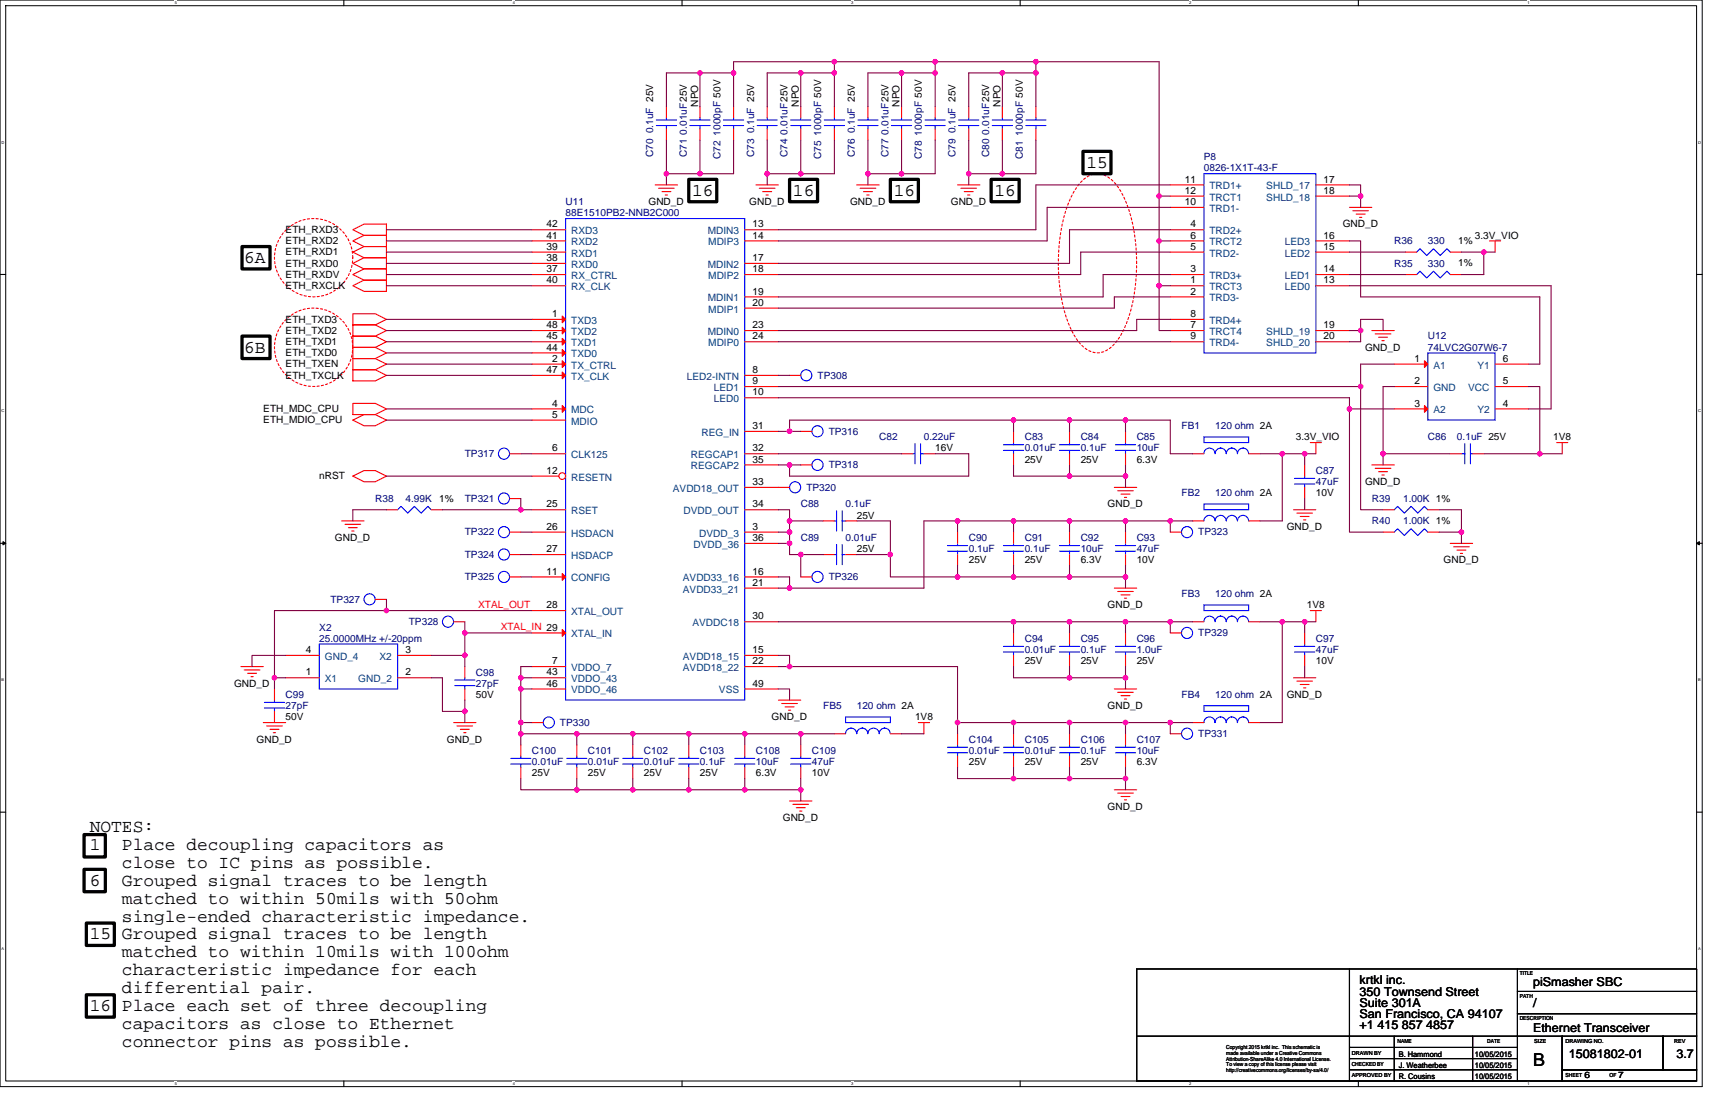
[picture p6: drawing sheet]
<svg xmlns="http://www.w3.org/2000/svg" width="432mm" height="279mm" viewBox="0 0 432 279" stroke-linecap="round" stroke-linejoin="round" font-family="sans-serif">
<path d="M0 0h428.6v273.5h-428.6zM1.4 1.4h425.8v270.7h-425.8z" fill="none" stroke="#000" stroke-width=".25"/>
<g fill="#fff">
<path d="M44 .2h.6v1.1h-.6z"/>
<path d="M44 272.3h.6v1.1h-.6z"/>
</g>
<path d="M86.6 0v1.4M86.6 272.1v1.4" fill="none" stroke="#000" stroke-width=".28"/>
<g fill="#fff">
<path d="M129.1 .2h.6v1.1h-.6z"/>
<path d="M129.1 272.3h.6v1.1h-.6z"/>
</g>
<path d="M171.7 0v1.4M171.7 272.1v1.4" fill="none" stroke="#000" stroke-width=".28"/>
<g fill="#fff">
<path d="M214.3 .2h.5v1.1h-.5z"/>
<path d="M214.3 272.3h.5v1.1h-.5z"/>
</g>
<path d="M256.9 0v1.4M256.9 272.1v1.4" fill="none" stroke="#000" stroke-width=".28"/>
<g fill="#fff">
<path d="M299.4 .2h.6v1.1h-.6z"/>
<path d="M299.4 272.3h.6v1.1h-.6z"/>
</g>
<path d="M342 0v1.4M342 272.1v1.4" fill="none" stroke="#000" stroke-width=".28"/>
<g fill="#fff">
<path d="M384.6 .2h.5v1.1h-.5z"/>
<path d="M384.6 272.3h.5v1.1h-.5z"/>
<path d="M.4 35.3h.7v1.1h-.7z"/>
<path d="M427.5 35.3h.7v1.1h-.7z"/>
<path d="M.4 102.9h.7v1.1h-.7z"/>
<path d="M427.5 102.9h.7v1.1h-.7z"/>
</g>
<path d="M0 69.1h1.4M427.2 69.1h1.4" fill="none" stroke="#000" stroke-width=".28"/>
<g fill="#fff">
<path d="M.4 170.6h.6v1.1h-.6z"/>
<path d="M427.5 170.6h.7v1.1h-.7z"/>
</g>
<path d="M0 136.8h1.4M427.2 136.8h1.4" fill="none" stroke="#000" stroke-width=".28"/>
<path d="M.7 136.3l.7 .5-.7 .4zM427.2 136.8l.7-.5v.9z" fill="#000" stroke="#000" stroke-width=".25"/>
<g fill="#fff">
<path d="M.4 238.3h.6v1.1h-.6z"/>
<path d="M427.5 238.3h.7v1.1h-.7z"/>
</g>
<g fill="none" stroke="#000" stroke-width=".28">
<path d="M0 204.4h1.4M427.2 204.4h1.4M339.8 243.9v28.2M382.1 243.9v16.9h-95.9M382.1 249.6h45.1M382.1 255.2h45.1M339.8 263.7h42.3M339.8 269.3h42.3M339.8 266.5h42.3M339.8 272.1h42.3M351 260.8v11.3M370.8 260.8v11.3"/>
<path d="M382.1 260.8h11.2v11.3h-11.2zM393.3 269.3h33.9v2.8h-33.9zM393.3 260.8h25.4v8.5h-25.4zM418.7 260.8h8.5v8.5h-8.5zM427.2 260.8v-16.9h-141v28.2h53.6"/>
</g>
<g fill="none" stroke="#f00" stroke-width=".28" stroke-dasharray=".6 .6">
<path d="M272.7 45.3a5.2 5.2 0 0 1 8.1 .8 29.1 29.1 0 0 1 5.2 15.9 40.8 40.8 0 0 1-3.7 22.2 7.8 7.8 0 0 1-6 4.6 6.7 6.7 0 0 1-5.2-3.4 33.6 33.6 0 0 1-4.6-17 40 40 0 0 1 3.9-20.1l1.5-2.2z"/>
<circle cx="79" cy="64.9" r="9.9"/>
<circle cx="79" cy="87.4" r="9.9"/>
</g>
<path d="M272.7 38.1h7v5.6h-7zM173.4 45.1h7.1v5.7h-7.1zM198.8 45.1h7v5.7h-7zM224.2 45.1h7v5.7h-7zM249.6 45.1h7v5.7h-7zM60.9 62.1h7.1v5.6h-7.1zM60.9 84.6h7.1v5.7h-7.1zM21.2 218.8h5.3v5.7h-5.3zM21.2 210.1h5.3v5.6h-5.3zM21.7 232.3h7.1v5.7h-7.1zM21.7 250.4h7.1v5.6h-7.1z" fill="none" stroke="#000" stroke-width=".83"/>
<g fill="none" stroke="#f00" stroke-width=".28">
<path d="M167.8 26.8v2.8M167.8 32.4v2.9M176.2 26.8v2.8M176.2 32.4v2.9M193.2 26.8v2.8M193.2 32.4v2.9M210.1 26.8v2.8M210.1 32.4v2.9M218.5 26.8v2.8M218.5 32.4v2.9M260.8 26.8v2.8M260.8 32.4v2.9"/>
<path d="M88.8 57.8l2.9-1.4h5.6v2.8h-5.6zM165 46.5h5.6M165.8 47.4h4M166.7 48.2h2.2M167.5 49.1h.6M190.3 46.5h5.7M191.2 47.4h3.9M192 48.2h2.3M192.9 49.1h.5M215.7 46.5h5.7M216.6 47.4h3.9M217.4 48.2h2.3"/>
<path d="M218.2 49.1h.6M241.1 46.5h5.6M241.9 47.4h4M242.8 48.2h2.2M243.6 49.1h.6M339.8 52.2h5.6M340.6 53h4M341.5 53.9h2.2M342.3 54.7h.6M88.8 66.3l2.9-1.4h5.6v2.8h-5.6zM88.8 60.6l2.9-1.4h5.6v2.9h-5.6zM88.8 63.5l2.9-1.4h5.6v2.8h-5.6z"/>
<path d="M88.8 69.1l2.9-1.4h5.6v2.8h-5.6zM88.8 71.9l2.9-1.4h5.6v2.8h-5.6zM88.8 79h5.7l2.8 1.4-2.8 1.4h-5.7zM353.9 63.5h2.8M365.1 63.5h2.9M375 60.6h2.8M376.4 60.6v2.9M88.8 84.6h5.7l2.8 1.4-2.8 1.4h-5.7zM88.8 81.8h5.7l2.8 1.4-2.8 1.4h-5.7zM88.8 93.1h5.7l2.8 1.4-2.8 1.4h-5.7zM88.8 90.3h5.7l2.8 1.4-2.8 1.4h-5.7zM88.8 87.4h5.7l2.8 1.4-2.8 1.5h-5.7z"/>
<path d="M133.9 80.4h8.5M133.9 91.7h8.5M187.5 94.5h8.5M187.5 97.3h8.5M198.8 94.5h2.8M345.4 83.2h5.6M346.2 84.1h4M347.1 84.9h2.3M347.9 85.7h.6M88.8 119.8l2.9-1.4h2.8l2.8 1.4-2.8 1.5h-2.8zM88.8 101.5h5.7l2.8 1.4-2.8 1.5h-5.7zM88.8 105.7l2.9-1.3h2.8l2.8 1.3-2.8 1.5h-2.8z"/>
<path d="M133.9 102.9h8.5M133.9 105.7h8.5M133.9 114.2h8.5M187.5 100.1h8.5M201.6 108.6h2.8M269.3 108.6v2.8M269.3 114.2v2.8M300.3 114.2h2.8M314.4 114.2h2.8M328.5 117v2.8M329.9 111.4h2.8M331.3 111.4v2.8"/>
<path d="M345.4 117h5.6M346.2 117.9h4M347.1 118.7h2.3M347.9 119.6h.6M391.9 111.4h2.8M393.3 111.4v2.8M86 131.1h5.7M86.9 132h3.9M87.7 132.8h2.3M88.6 133.7h.5M97.3 128.3h2.8M108.6 128.3h2.8"/>
<path d="M128.3 125.5h2.8M187.5 133.9h8.5M207.3 139.6h2.8M207.3 131.1h2.8M212.9 139.6h2.8M212.9 131.1h2.8M269.3 133.9v2.9M269.3 139.6v2.8M280.6 122.7h5.6M281.4 123.5h3.9M282.3 124.4h2.2M283.1 125.2h.6"/>
<path d="M283.4 133.9v2.9M283.4 139.6v2.8M325.7 128.3h5.6M326.5 129.2h4M327.4 130h2.2M328.2 130.9h.6M328.5 122.7v2.8M348.2 128.3h2.8M348.2 133.9h2.8M359.5 128.3h2.8M359.5 133.9h2.8M365.1 136.8h5.7"/>
<path d="M366 137.6h3.9M366.8 138.5h2.3M367.7 139.3h.5M94.5 150.9h2.8M128.3 145.2h2.8M133.9 145.2h8.5M201.6 145.2h2.8M255.2 159.3v2.8M269.3 159.3v2.8M280.6 148h5.6M281.4 148.9h3.9M282.3 149.7h2.2"/>
<path d="M283.1 150.6h.6M300.3 156.5h2.8M314.4 156.5h2.8M328.5 159.3v2.8M329.9 153.7h2.8M331.3 153.7v2.8M60.6 167.8h5.7M61.5 168.6h3.9M62.3 169.5h2.3M63.2 170.3h.6M133.9 167.8h8.5M196 176.2h5.6"/>
<path d="M196.8 177.1h4M197.7 177.9h2.2M198.5 178.8h.6M255.2 165v2.8M269.3 165v2.8M280.6 173.4h5.6M281.4 174.3h3.9M282.3 175.1h2.2M283.1 176h.6M325.7 170.6h5.6M326.5 171.4h4M327.4 172.3h2.2"/>
<path d="M328.2 173.1h.6M328.5 165v2.8M66.3 181.9h5.6M67.1 182.7h4M68 183.6h2.2M68.8 184.4h.6M114.2 181.9h5.6M115.1 182.7h3.9M115.9 183.6h2.3M116.8 184.4h.5M131.1 187.5v2.8M131.1 193.2v2.8"/>
<path d="M159.3 187.5v2.8M159.3 193.2v2.8M173.4 187.5v2.8M173.4 193.2v2.8M201.6 187.5v2.8M201.6 193.2v2.8M210.1 184.7h2.8M224.2 184.7h2.8M231.2 181.9h2.8M232.6 181.9v2.8M241.1 184.7v2.8M241.1 190.3v2.9"/>
<path d="M269.3 184.7v2.8M269.3 190.3v2.9M280.6 198.8h5.6M281.4 199.6h3.9M283.4 184.7v2.8M283.4 190.3v2.9M294.7 184.7h2.8M300.3 181.9h2.8M314.4 181.9h2.8M198.8 201.6h5.6M199.6 202.5h4M200.5 203.3h2.2"/>
<path d="M201.3 204.2h.6M282.3 200.5h2.2M283.1 201.3h.6"/>
</g>
<g fill="none" stroke="#00f" stroke-width=".28">
<path d="M165.2 31.6h5.1M165.2 30.2h5.1M167.8 29.6v.6M167.8 31.6v.8M173.7 31.6h5.1M173.7 30.2h5.1M176.2 29.6v.6M176.2 31.6v.8M190.6 31.6h5.1M190.6 30.2h5.1M193.2 29.6v.6M193.2 31.6v.8"/>
<path d="M207.5 31.6h5.1M207.5 30.2h5.1M210.1 29.6v.6M210.1 31.6v.8M216 31.6h5.1M216 30.2h5.1M218.5 29.6v.6M218.5 31.6v.8M258.3 31.6h5.1M258.3 30.2h5.1M260.8 29.6v.6M260.8 31.6v.8"/>
<path d="M142.4 55h45.1v121.2h-45.1zM356.7 63.5l.8-.9 1.7 1.7 1.7-1.7 1.7 1.7 1.7-1.7 .8 .9M266.7 113.4h5.1M266.7 112h5.1M269.3 111.4v.6M269.3 113.4v.8M303.1 110h11.3v1.4h-11.3zM303.1 114.2a1.41 1.41 0 0 1 1.4-1.4 1.41 1.41 0 0 1 1.4 1.4M305.9 114.2a1.38 1.38 0 0 1 1.4-1.4 1.43 1.43 0 0 1 1.5 1.4 1.38 1.38 0 0 1 1.3-1.4h.1a1.43 1.43 0 0 1 1.4 1.4 1.38 1.38 0 0 1 1.4-1.4 1.4 1.4 0 0 1 1.4 1.4M328.5 119.8v.6M100.1 128.3l.9-.8 1.7 1.7 1.7-1.7 1.6 1.7 1.7-1.7 .9 .8M210.1 139.6h.5"/>
<path d="M210.1 131.1h.5M210.6 137.1v5M210.6 128.6v5.1M212 139.6h.9M212 131.1h.9M212 137.1v5M212 128.6v5.1M266.7 138.7h5.1M266.7 137.3h5.1M269.3 136.8v.5M269.3 138.7v.9M280.8 138.7h5.1"/>
<path d="M280.8 137.3h5.1M283.4 136.8v.5M283.4 138.7v.9M325.9 121.8h5.1M325.9 120.4h5.1M328.5 121.8v.9M351 128.3l.9-.8 1.7 1.7 1.7-1.7 1.7 1.7 1.6-1.7 .9 .8M351 133.9l.9-.8 1.7 1.7 1.7-1.7 1.7 1.7 1.6-1.7 .9 .8M303.1 152.3h11.3v1.4h-11.3zM303.1 156.5a1.41 1.41 0 0 1 1.4-1.4 1.41 1.41 0 0 1 1.4 1.4M305.9 156.5a1.38 1.38 0 0 1 1.4-1.4 1.43 1.43 0 0 1 1.5 1.4 1.38 1.38 0 0 1 1.3-1.4h.1a1.43 1.43 0 0 1 1.4 1.4 1.38 1.38 0 0 1 1.4-1.4 1.4 1.4 0 0 1 1.4 1.4M252.6 164.1h5.1"/>
<path d="M252.6 162.7h5.1M255.2 162.1v.6M255.2 164.1v.9M266.7 164.1h5.1M266.7 162.7h5.1M269.3 162.1v.6M269.3 164.1v.9M303.1 177.7h11.3v1.4h-11.3zM325.9 164.1h5.1M325.9 162.7h5.1M328.5 162.1v.6M328.5 164.1v.9"/>
<path d="M128.6 192.3h5.1M128.6 190.9h5.1M131.1 190.3v.6M131.1 192.3v.9M156.8 192.3h5.1M156.8 190.9h5.1M159.3 190.3v.6M159.3 192.3v.9M170.9 192.3h5.1M170.9 190.9h5.1M173.4 190.3v.6M173.4 192.3v.9"/>
<path d="M199.1 192.3h5.1M199.1 190.9h5.1M201.6 190.3v.6M201.6 192.3v.9M212.9 180.5h11.3v1.4h-11.3zM212.9 184.7a1.38 1.38 0 0 1 1.4-1.4 1.43 1.43 0 0 1 1.4 1.4 1.38 1.38 0 0 1 1.4-1.4 1.4 1.4 0 0 1 1.4 1.4M218.5 184.7a1.41 1.41 0 0 1 1.4-1.4 1.41 1.41 0 0 1 1.4 1.4M221.4 184.7a1.38 1.38 0 0 1 1.3-1.4h.1a1.4 1.4 0 0 1 1.4 1.4M238.5 189.5h5.1M238.5 188.1h5.1M241.1 187.5v.6M241.1 189.5v.8"/>
<path d="M266.7 189.5h5.1M266.7 188.1h5.1M269.3 187.5v.6M269.3 189.5v.8M280.8 189.5h5.1M280.8 188.1h5.1M283.4 187.5v.6M283.4 189.5v.8M303.1 181.9a1.41 1.41 0 0 1 1.4-1.4 1.41 1.41 0 0 1 1.4 1.4M305.9 181.9a1.38 1.38 0 0 1 1.4-1.4 1.4 1.4 0 0 1 1.4 1.4h.1a1.38 1.38 0 0 1 1.3-1.4h.1a1.4 1.4 0 0 1 1.4 1.4 1.38 1.38 0 0 1 1.4-1.4 1.4 1.4 0 0 1 1.4 1.4"/>
<circle cx="203" cy="94.5" r="1.4"/>
<circle cx="205.8" cy="108.6" r="1.4"/>
<circle cx="126.9" cy="125.5" r="1.4"/>
<circle cx="93.1" cy="150.9" r="1.4"/>
<circle cx="126.9" cy="145.2" r="1.4"/>
<circle cx="205.8" cy="145.2" r="1.4"/>
<circle cx="298.9" cy="184.7" r="1.4"/>
</g>
<g fill="#f00" stroke="#f00" stroke-width=".28">
<path d="M141.6 79.5l.8 .9-.8 .8z"/>
<path d="M141.6 90.8l.8 .9-.8 .8z"/>
<path d="M141.6 102.1l.8 .8-.8 .9z"/>
<path d="M141.6 144.4l.8 .8-.8 .9z"/>
</g>
<circle cx="141.5" cy="119.8" r=".84" fill="#fff" stroke="#f00" stroke-width=".28"/>
<g fill="none" stroke="#f00" stroke-width=".28">
<path d="M184.7 26.8v2.8M184.7 32.4v2.9M201.6 26.8v2.8M201.6 32.4v2.9M227 26.8v2.8M227 32.4v2.9M235.5 26.8v2.8M235.5 32.4v2.9M243.9 26.8v2.8M243.9 32.4v2.9M252.4 26.8v2.8M252.4 32.4v2.9"/>
<path d="M133.9 57.8h8.5M187.5 57.8h8.5M294.7 46.5h8.4M294.7 49.4h8.4M294.7 52.2h8.4M294.7 57.8h8.4M331.3 46.5h8.5M331.3 49.4h8.5M133.9 69.1h8.5M133.9 66.3h8.5M133.9 63.5h8.5M133.9 71.9h8.5"/>
<path d="M133.9 60.6h8.5M187.5 60.6h8.5M187.5 66.3h8.5M187.5 69.1h8.5M187.5 74.7h8.5M187.5 77.6h8.5M294.7 60.6h8.4M294.7 63.5h8.4M294.7 69.1h8.4M294.7 71.9h8.4M294.7 74.7h8.4M331.3 69.1h8.5"/>
<path d="M331.3 71.9h8.5M331.3 63.5h8.5M331.3 60.6h8.5M353.9 69.1h2.8M365.1 69.1h2.9M133.9 88.8h8.5M133.9 86h8.5M133.9 94.5h8.5M133.9 83.2h8.5M187.5 83.2h8.5M187.5 86h8.5M294.7 80.4h8.4"/>
<path d="M294.7 83.2h8.4M294.7 86h8.4M331.3 83.2h8.5M331.3 86h8.5M351 91.7h8.5M351 97.3h8.5M376.4 97.3h8.5M376.4 91.7h8.5M128.3 114.2h2.8M133.9 119.8h6.8M187.5 108.6h8.5M187.5 114.2h8.5"/>
<path d="M187.5 117h8.5M201.6 117h2.8M227 114.2h2.8M232.6 114.2h2.9M255.2 108.6v2.8M255.2 114.2v2.8M283.4 108.6v2.8M283.4 114.2v2.8M351 102.9h8.5M365.1 114.2h2.9M370.8 114.2h2.8M376.4 102.9h8.5"/>
<path d="M128.3 133.9h2.8M128.3 139.6h2.8M133.9 128.3h8.5M133.9 133.9h8.5M133.9 139.6h8.5M187.5 122.7h11.3M187.5 128.3h8.5M187.5 136.8h8.5M241.1 133.9v2.9M241.1 139.6v2.8M255.2 133.9v2.9M255.2 139.6v2.8"/>
<path d="M294.7 133.9h2.8M300.3 131.1h2.8M314.4 131.1h2.8M114.2 156.5h2.8M133.9 153.7h8.5M133.9 159.3h8.5M187.5 145.2h8.5M187.5 148h8.5M187.5 156.5h8.5M283.4 159.3v2.8M294.7 159.3h2.8M69.1 173.4v2.8"/>
<path d="M69.1 179.1v2.8M71.9 170.6h8.5M71.9 165h8.5M100.1 170.6h8.5M100.1 165h8.5M117 167.8v2.8M117 173.4v2.8M133.9 170.6h8.5M133.9 173.4h8.5M187.5 165h8.5M187.5 167.8h8.5M187.5 173.4h8.5"/>
<path d="M283.4 165v2.8M133.9 181.9h2.9M145.2 187.5v2.8M145.2 193.2v2.8M187.5 187.5v2.8M187.5 193.2v2.8M255.2 184.7v2.8M255.2 190.3v2.9"/>
</g>
<g fill="#f00" stroke="#f00" stroke-width=".28">
<path d="M141.6 158.5l.8 .8-.8 .9z"/>
<path d="M141.6 88l.8 .8-.8 .9z"/>
<path d="M141.6 85.2l.8 .8-.8 .9z"/>
<path d="M141.6 93.6l.8 .9-.8 .8z"/>
<path d="M141.6 82.4l.8 .8-.8 .9z"/>
<path d="M358.6 90.8l.9 .9-.9 .8z"/>
<path d="M358.6 102.1l.9 .8-.9 .9z"/>
</g>
<g fill="none" stroke="#00f" stroke-width=".28">
<path d="M182.2 31.6h5M182.2 30.2h5M184.7 29.6v.6M184.7 31.6v.8M199.1 31.6h5.1M199.1 30.2h5.1M201.6 29.6v.6M201.6 31.6v.8M224.5 31.6h5M224.5 30.2h5M227 29.6v.6M227 31.6v.8"/>
<path d="M232.9 31.6h5.1M232.9 30.2h5.1M235.5 29.6v.6M235.5 31.6v.8M241.4 31.6h5M241.4 30.2h5M243.9 29.6v.6M243.9 31.6v.8M249.8 31.6h5.1M249.8 30.2h5.1M252.4 29.6v.6M252.4 31.6v.8"/>
<path d="M303.1 43.7h28.2v45.1h-28.2zM356.7 69.1l.8-.8 1.7 1.7 1.7-1.7 1.7 1.7 1.7-1.7 .8 .8M359.5 88.8h16.9v16.9h-16.9zM229.8 114.2h.6M230.4 111.7v5.1M231.8 114.2h.8M231.8 111.7v5.1M252.6 113.4h5.1M252.6 112h5.1M255.2 111.4v.6M255.2 113.4v.8M280.8 113.4h5.1"/>
<path d="M280.8 112h5.1M283.4 111.4v.6M283.4 113.4v.8M368 114.2h.8M368.8 111.7v5.1M370.2 114.2h.6M370.2 111.7v5.1M238.5 138.7h5.1M238.5 137.3h5.1M241.1 136.8v.5M241.1 138.7v.9M252.6 138.7h5.1"/>
<path d="M252.6 137.3h5.1M255.2 136.8v.5M255.2 138.7v.9M303.1 126.9h11.3v1.4h-11.3zM303.1 131.1a1.41 1.41 0 0 1 1.4-1.4 1.41 1.41 0 0 1 1.4 1.4M305.9 131.1a1.37 1.37 0 0 1 1.4-1.4 1.44 1.44 0 0 1 1.5 1.4 1.37 1.37 0 0 1 1.3-1.4h.1a1.44 1.44 0 0 1 1.4 1.4 1.38 1.38 0 0 1 1.4-1.4 1.4 1.4 0 0 1 1.4 1.4M66.6 178.2h5M66.6 176.8h5M69.1 176.2v.6M69.1 178.2v.9M80.4 162.1h19.7v11.3h-19.7zM114.5 172.6h5.1"/>
<path d="M114.5 171.2h5.1M117 170.6v.6M117 172.6v.8M280.8 164.1h5.1M280.8 162.7h5.1M283.4 162.1v.6M283.4 164.1v.9M142.7 192.3h5.1M142.7 190.9h5.1M145.2 190.3v.6M145.2 192.3v.9M185 192.3h5.1"/>
<path d="M185 190.9h5.1M187.5 190.3v.6M187.5 192.3v.9M252.6 189.5h5.1M252.6 188.1h5.1M255.2 187.5v.6M255.2 189.5v.8"/>
<circle cx="126.9" cy="114.2" r="1.4"/>
<circle cx="205.8" cy="117" r="1.4"/>
<circle cx="126.9" cy="133.9" r="1.4"/>
<circle cx="126.9" cy="139.6" r="1.4"/>
<circle cx="200.2" cy="122.7" r="1.4"/>
<circle cx="298.9" cy="133.9" r="1.4"/>
<circle cx="112.8" cy="156.5" r="1.4"/>
<circle cx="298.9" cy="159.3" r="1.4"/>
<circle cx="138.2" cy="181.9" r="1.4"/>
</g>
<g fill="none" stroke="#800040" stroke-width=".28">
<path d="M176.2 18.4h-8.4v8.4M176.2 18.4v8.4M176.2 18.4h8.5M184.7 18.4v8.4M201.6 18.4h-8.4v8.4M201.6 18.4v8.4M201.6 18.4h8.5M210.1 18.4v8.4M210.1 15.5h-25.4v2.9M210.1 15.5v2.9M210.1 15.5h25.4M227 18.4h-8.5v8.4"/>
<path d="M227 18.4v8.4M227 18.4h8.5M235.5 18.4v8.4M235.5 15.5v2.9M235.5 15.5h25.3M252.4 18.4h-8.5v8.4M252.4 18.4v8.4M252.4 18.4h8.4M260.8 15.5h31v33.9h2.9M260.8 18.4v8.4M260.8 15.5v2.9M167.8 35.3v8.4"/>
<path d="M176.2 35.3v8.4M184.7 35.3v8.4h-8.5M193.2 35.3v8.4M201.6 35.3v8.4M210.1 35.3v8.4h-8.5M218.5 35.3v8.4M227 35.3v8.4M235.5 35.3v8.4h-8.5M243.9 35.3v8.4M252.4 35.3v8.4M260.8 35.3v8.4h-8.4M97.3 57.8h36.6"/>
<path d="M167.8 43.7v2.8M167.8 43.7h8.4M193.2 43.7v2.8M193.2 43.7h8.4M218.5 43.7h8.5M218.5 43.7v2.8M243.9 43.7h8.5M243.9 43.7v2.8M291.8 49.4v11.2M294.7 46.5h-33.9v11.3h-64.8M294.7 52.2h-31v8.4h-67.7M294.7 57.8h-25.4v8.5h-73.3"/>
<path d="M339.8 46.5h2.8v2.9M339.8 49.4h2.8v2.8M97.3 60.6h36.6M97.3 63.5h36.6M97.3 66.3h36.6M97.3 69.1h36.6M97.3 71.9h36.6M291.8 71.9v11.3h2.9M291.8 60.6v11.3h2.9M291.8 60.6h2.9M294.7 74.7h-14.1v2.9h-84.6M294.7 69.1h-17v5.6h-81.7"/>
<path d="M294.7 63.5h-22.6v5.6h-76.1M339.8 60.6h2.8v14.1h45.1v17h-2.8M339.8 63.5h14.1M339.8 69.1h14.1M339.8 71.9h50.7v31h-5.6M368 63.5h5.6v5.6h-5.6M373.6 63.5h2.8M97.3 80.4h36.6M97.3 83.2h36.6M97.3 86h36.6M97.3 88.8h36.6M97.3 91.7h36.6"/>
<path d="M97.3 94.5h36.6M196 86h98.7M196 94.5h2.8M196 97.3h146.6M294.7 80.4h-8.5v2.8h-90.2M339.8 83.2h2.8M342.6 83.2v-2.8h5.6v2.8M342.6 83.2v2.8h-2.8M342.6 97.3v31h5.6M351 97.3h-2.8v16.9h16.9M351 91.7h-8.4v5.6M384.9 97.3h2.8v16.9"/>
<path d="M97.3 105.7h36.6M97.3 102.9h36.6M97.3 119.8h36.6M131.1 114.2h2.8M196 114.2h31M196 117h2.8M196 100.1h143.8v2.8M196 108.6h2.8M198.8 117h2.8M198.8 108.6h2.8M235.5 114.2h8.4v5.6h-45.1v-2.8M255.2 105.7h-56.4v2.9"/>
<path d="M255.2 105.7v2.9M255.2 117v2.8h14.1M255.2 105.7h14.1M269.3 105.7v2.9M269.3 119.8h14.1M269.3 117v2.8M269.3 105.7h14.1M283.4 105.7h11.3v8.5h5.6M283.4 105.7v2.9M283.4 117v2.8M283.4 119.8v2.9M317.2 114.2h5.7"/>
<path d="M322.9 114.2v16.9h-5.7M322.9 114.2h5.6M328.5 114.2h2.8M328.5 114.2v2.8M339.8 102.9v31h8.4M339.8 102.9h11.2M348.2 114.2v2.8M373.6 114.2h14.1M387.7 114.2h5.6M97.3 128.3h-8.5v2.8M111.4 128.3h19.7M131.1 128.3h2.8"/>
<path d="M131.1 125.5v2.8M131.1 139.6h2.8M131.1 133.9h2.8M196 128.3h2.8v2.8M196 136.8h2.8M196 133.9h2.8M198.8 131.1v2.8M198.8 133.9v2.9M198.8 131.1h8.5M198.8 136.8v2.8h2.8M201.6 139.6v5.6M201.6 139.6h5.7"/>
<path d="M215.7 139.6h8.5M215.7 131.1h8.5v8.5M224.2 139.6v5.6h16.9M241.1 131.1h-8.5v16.9h-33.8M255.2 131.1v2.8M255.2 131.1h-14.1v2.8M255.2 131.1h14.1M269.3 131.1v2.8M269.3 131.1h14.1M283.4 131.1h11.3M283.4 131.1v2.8M294.7 131.1v2.8"/>
<path d="M294.7 131.1h5.6M328.5 125.5v2.8M362.3 133.9h5.7M362.3 128.3h5.7v5.6M368 133.9v2.9M97.3 153.7h36.6M97.3 150.9v2.8M97.3 153.7h-28.2v16.9M117 159.3v5.7M117 156.5v2.8M117 159.3h16.9M131.1 145.2h2.8"/>
<path d="M196 156.5h59.2M196 145.2h2.8v2.8M196 148h2.8M241.1 142.4v2.8M241.1 145.2h14.1M255.2 142.4v2.8M255.2 145.2h14.1M255.2 156.5v2.8M255.2 156.5h14.1M269.3 142.4v2.8M269.3 145.2h14.1M283.4 156.5h-14.1v2.8"/>
<path d="M283.4 142.4v2.8M283.4 145.2v2.8M283.4 156.5v2.8M283.4 156.5h11.3M294.7 156.5v2.8M294.7 156.5h5.6M317.2 156.5h5.7M328.5 156.5h-5.6v25.4h-5.7M328.5 156.5v2.8M328.5 156.5h2.8M69.1 170.6v2.8M69.1 170.6h2.8"/>
<path d="M71.9 165h-8.4v2.8M108.6 165h8.4M108.6 170.6h2.8v8.5h5.6M117 165v2.8M117 176.2v2.9M117 179.1v2.8M131.1 170.6v2.8M131.1 173.4v8.5M131.1 170.6h2.8M131.1 173.4h2.8M133.9 167.8h-2.8v2.8M196 165h2.8v2.8h-2.8"/>
<path d="M196 173.4h2.8v2.8M198.8 167.8h42.3v14.1M255.2 167.8v2.8h14.1M269.3 167.8v2.8M269.3 170.6h14.1M283.4 167.8v2.8M283.4 170.6v2.8M328.5 167.8v2.8M131.1 196v2.8h14.1M131.1 184.7h14.1M131.1 184.7v2.8M131.1 181.9v2.8"/>
<path d="M131.1 181.9h2.8M145.2 196v2.8h14.1M145.2 184.7h14.1M145.2 184.7v2.8M159.3 184.7h14.1M159.3 198.8h14.1M159.3 184.7v2.8M159.3 196v2.8M173.4 184.7h14.1M173.4 198.8h14.1M173.4 184.7v2.8M173.4 196v2.8"/>
<path d="M187.5 184.7v2.8M187.5 196v2.8M187.5 184.7h14.1M187.5 198.8h14.1M201.6 198.8v2.8M201.6 184.7v2.8M201.6 196v2.8M201.6 184.7h8.5M227 184.7h5.6M241.1 181.9v2.8M241.1 193.2v2.8h14.1M241.1 181.9h14.1"/>
<path d="M255.2 196h14.1M255.2 181.9h14.1M255.2 181.9v2.8M255.2 193.2v2.8M269.3 181.9v2.8M269.3 193.2v2.8M269.3 181.9h14.1M269.3 196h14.1M283.4 181.9v2.8M283.4 193.2v2.8M283.4 181.9h11.3M283.4 196v2.8"/>
<path d="M294.7 181.9v2.8M294.7 181.9h5.6"/>
</g>
<g fill="#f0f" stroke="#f0f" stroke-width=".28">
<circle cx="373.6" cy="63.5" r=".55"/>
<circle cx="342.6" cy="97.3" r=".55"/>
<circle cx="291.8" cy="71.9" r=".56"/>
<circle cx="291.8" cy="60.6" r=".55"/>
<circle cx="291.8" cy="49.4" r=".55"/>
<circle cx="260.8" cy="15.5" r=".56"/>
<circle cx="252.3" cy="18.3" r=".55"/>
<circle cx="260.8" cy="18.3" r=".55"/>
<circle cx="243.9" cy="43.7" r=".56"/>
<circle cx="252.3" cy="43.7" r=".56"/>
<circle cx="235.4" cy="18.3" r=".55"/>
<circle cx="227" cy="18.3" r=".56"/>
<circle cx="218.5" cy="43.7" r=".56"/>
<circle cx="227" cy="43.7" r=".57"/>
<circle cx="210.1" cy="18.3" r=".55"/>
<circle cx="201.6" cy="18.3" r=".55"/>
<circle cx="193.1" cy="43.7" r=".56"/>
<circle cx="201.6" cy="43.7" r=".56"/>
<circle cx="176.2" cy="18.3" r=".55"/>
<circle cx="167.8" cy="43.7" r=".56"/>
<circle cx="176.2" cy="43.7" r=".56"/>
<circle cx="184.7" cy="18.3" r=".56"/>
<circle cx="235.4" cy="15.5" r=".56"/>
<circle cx="210" cy="15.5" r=".56"/>
<circle cx="145.2" cy="198.8" r=".56"/>
<circle cx="145.2" cy="184.7" r=".56"/>
<circle cx="201.6" cy="184.7" r=".56"/>
<circle cx="187.5" cy="184.7" r=".56"/>
<circle cx="97.3" cy="153.7" r=".55"/>
<circle cx="131.1" cy="128.3" r=".56"/>
<circle cx="117" cy="159.3" r=".55"/>
<circle cx="131.1" cy="184.7" r=".56"/>
<circle cx="117" cy="164.9" r=".55"/>
<circle cx="69.1" cy="170.6" r=".56"/>
<circle cx="117" cy="179" r=".55"/>
<circle cx="173.4" cy="184.7" r=".56"/>
<circle cx="159.3" cy="184.7" r=".56"/>
<circle cx="173.4" cy="198.8" r=".56"/>
<circle cx="159.3" cy="198.8" r=".56"/>
<circle cx="201.6" cy="198.8" r=".56"/>
<circle cx="187.5" cy="198.8" r=".56"/>
<circle cx="131.1" cy="173.4" r=".55"/>
<circle cx="131.1" cy="170.6" r=".56"/>
<circle cx="131.1" cy="181.9" r=".55"/>
<circle cx="348.2" cy="114.2" r=".56"/>
<circle cx="387.7" cy="114.2" r=".56"/>
<circle cx="339.8" cy="102.9" r=".56"/>
<circle cx="368" cy="133.9" r=".56"/>
<circle cx="342.6" cy="49.4" r=".55"/>
<circle cx="342.6" cy="83.2" r=".55"/>
<circle cx="283.4" cy="196" r=".56"/>
<circle cx="269.3" cy="196" r=".56"/>
<circle cx="255.2" cy="196" r=".56"/>
<circle cx="269.3" cy="181.9" r=".56"/>
<circle cx="255.2" cy="181.9" r=".56"/>
<circle cx="294.6" cy="181.9" r=".55"/>
<circle cx="283.4" cy="181.9" r=".56"/>
<circle cx="294.6" cy="156.5" r=".56"/>
<circle cx="255.2" cy="105.7" r=".56"/>
<circle cx="269.3" cy="105.7" r=".56"/>
<circle cx="283.4" cy="105.7" r=".56"/>
<circle cx="322.8" cy="114.2" r=".56"/>
<circle cx="283.4" cy="119.8" r=".56"/>
<circle cx="328.5" cy="114.2" r=".56"/>
<circle cx="294.6" cy="131.1" r=".55"/>
<circle cx="322.8" cy="156.5" r=".56"/>
<circle cx="269.3" cy="131.1" r=".56"/>
<circle cx="255.2" cy="131.1" r=".56"/>
<circle cx="283.4" cy="131.1" r=".56"/>
<circle cx="269.3" cy="145.2" r=".56"/>
<circle cx="255.2" cy="145.2" r=".56"/>
<circle cx="283.4" cy="145.2" r=".56"/>
<circle cx="255.2" cy="156.5" r=".57"/>
<circle cx="198.8" cy="117" r=".56"/>
<circle cx="198.8" cy="108.6" r=".56"/>
<circle cx="224.2" cy="139.6" r=".55"/>
<circle cx="198.8" cy="133.9" r=".56"/>
<circle cx="198.8" cy="131.1" r=".56"/>
<circle cx="241.1" cy="131.1" r=".56"/>
<circle cx="198.8" cy="148" r=".56"/>
<circle cx="269.3" cy="156.5" r=".57"/>
<circle cx="269.3" cy="170.6" r=".57"/>
<circle cx="283.4" cy="156.5" r=".57"/>
<circle cx="328.5" cy="156.5" r=".56"/>
<circle cx="283.4" cy="170.6" r=".57"/>
<circle cx="241.1" cy="181.9" r=".56"/>
<circle cx="198.8" cy="167.8" r=".56"/>
<circle cx="198.8" cy="136.8" r=".56"/>
<circle cx="201.6" cy="139.6" r=".55"/>
<circle cx="241.1" cy="145.2" r=".56"/>
<circle cx="269.3" cy="119.8" r=".56"/>
</g>
<g font-size="4.5">
<text x="273.5" y="42.2">15</text>
<text x="174.3" y="49.3">16</text>
<text x="199.6" y="49.3">16</text>
<text x="225" y="49.3">16</text>
<text x="250.4" y="49.3">16</text>
<text x="61.5" y="66.2">6A</text>
<text x="61.5" y="88.8">6B</text>
<text x="22.6" y="209.4">NOTES:</text>
<text x="22.6" y="213.9">1</text>
<text x="30.7" y="213.9">Place decoupling capacitors as</text>
<text x="30.7" y="218.4">close to IC pins as possible.</text>
<text x="22.6" y="222.9">6</text>
<text x="30.7" y="222.9">Grouped signal traces to be length</text>
<text x="30.7" y="227.5">matched to within 50mils with 50ohm</text>
<text x="30.7" y="232">single-ended characteristic impedance.</text>
<text x="22.6" y="236.5">15 Grouped signal traces to be length</text>
<text x="30.7" y="241">matched to within 10mils with 100ohm</text>
<text x="30.7" y="245.5">characteristic impedance for each</text>
<text x="30.7" y="250">differential pair.</text>
<text x="22.6" y="254.5">16 Place each set of three decoupling</text>
<text x="30.7" y="259">capacitors as close to Ethernet</text>
<text x="30.7" y="263.5">connector pins as possible.</text>
<text x="386" y="268.2">B</text>
</g>
<g font-size="3.1">
<text x="342.3" y="247.8">krtkl inc.</text>
<text x="342.3" y="250.6">350 Townsend Street</text>
<text x="386" y="248.1">piSmasher SBC</text>
<text x="342.3" y="253.4">Suite 301A</text>
<text x="342.3" y="256.3">San Francisco, CA 94107</text>
<text x="386" y="253.4">/</text>
<text x="342.3" y="259.1">+1 415 857 4857</text>
<text x="386" y="259.7">Ethernet Transceiver</text>
<text x="395" y="266.4">15081802-01</text>
<text x="422.1" y="266.4">3.7</text>
</g>
<g font-size="2.5">
<text x="175.7" y="26.8" transform="rotate(-90 175.7 26.8)">NPO</text>
<text x="201.1" y="26.8" transform="rotate(-90 201.1 26.8)">NPO</text>
<text x="226.5" y="26.8" transform="rotate(-90 226.5 26.8)">NPO</text>
<text x="251.9" y="26.8" transform="rotate(-90 251.9 26.8)">NPO</text>
<text x="298.3" y="46">11</text>
<text x="333.3" y="46">17</text>
<text x="163.3" y="51.6">GND_D</text>
<text x="188.6" y="51.6">GND_D</text>
<text x="214" y="51.6">GND_D</text>
<text x="239.4" y="51.6">GND_D</text>
<text x="298.3" y="48.8">12</text>
<text x="298.3" y="51.6">10</text>
<text x="333.3" y="48.8">18</text>
<text x="71.9" y="58.7">ETH_RXD3</text>
<text x="137.6" y="57.2">42</text>
<text x="189.5" y="57.2">13</text>
<text x="299.7" y="57.2">4</text>
<text x="338.1" y="57.3">GND_D</text>
<text x="71.9" y="61.5">ETH_RXD2</text>
<text x="71.9" y="64.3">ETH_RXD1</text>
<text x="137.6" y="65.7">38</text>
<text x="137.6" y="62.9">39</text>
<text x="137.6" y="60">41</text>
<text x="189.5" y="60">14</text>
<text x="189.5" y="65.7">17</text>
<text x="299.7" y="60">6</text>
<text x="299.7" y="62.9">5</text>
<text x="333.3" y="62.9">15</text>
<text x="333.3" y="60">16</text>
<text x="367.1" y="61.5">1%</text>
<text x="371.3" y="60.1">3.3V_VIO</text>
<text x="71.9" y="67.1">ETH_RXD0</text>
<text x="71.9" y="69.9">ETH_RXDV</text>
<text x="137.6" y="68.5">37</text>
<text x="137.6" y="71.3">40</text>
<text x="189.5" y="68.5">18</text>
<text x="299.7" y="68.5">3</text>
<text x="299.7" y="71.3">1</text>
<text x="333.3" y="68.5">14</text>
<text x="333.3" y="71.3">13</text>
<text x="367.1" y="66.8">1%</text>
<text x="71.9" y="72.7">ETH_RXCLK</text>
<text x="189.5" y="74.1">19</text>
<text x="189.5" y="77">20</text>
<text x="299.7" y="74.1">2</text>
<text x="71.9" y="81.2">ETH_TXD3</text>
<text x="137.6" y="82.6">48</text>
<text x="139" y="79.8">1</text>
<text x="189.5" y="82.6">23</text>
<text x="299.7" y="79.8">8</text>
<text x="299.7" y="82.6">7</text>
<text x="333.3" y="82.6">19</text>
<text x="71.9" y="86.8">ETH_TXD1</text>
<text x="71.9" y="84">ETH_TXD2</text>
<text x="71.9" y="89.7">ETH_TXD0</text>
<text x="137.6" y="88.2">44</text>
<text x="137.6" y="85.4">45</text>
<text x="189.5" y="85.4">24</text>
<text x="299.7" y="85.4">9</text>
<text x="333.3" y="85.4">20</text>
<text x="343.7" y="88.3">GND_D</text>
<text x="71.9" y="95.3">ETH_TXCLK</text>
<text x="71.9" y="92.5">ETH_TXEN</text>
<text x="137.6" y="93.9">47</text>
<text x="139" y="91.1">2</text>
<text x="189.5" y="93.9">8</text>
<text x="356.1" y="91.1">1</text>
<text x="378.4" y="91.1">6</text>
<text x="189.5" y="96.7">9</text>
<text x="189.5" y="99.5">10</text>
<text x="356.1" y="96.7">2</text>
<text x="378.4" y="96.7">5</text>
<text x="66.3" y="103.8">ETH_MDC_CPU</text>
<text x="66.3" y="106.6">ETH_MDIO_CPU</text>
<text x="139" y="102.3">4</text>
<text x="139" y="105.2">5</text>
<text x="189.5" y="108">31</text>
<text x="356.1" y="102.3">3</text>
<text x="378.4" y="102.3">4</text>
<text x="139" y="113.6">6</text>
<text x="189.5" y="113.6">32</text>
<text x="235.5" y="113.6">16V</text>
<text x="326.2" y="110.8">3.3V_VIO</text>
<text x="391.1" y="110.8">1V8</text>
<text x="137.6" y="119.3">12</text>
<text x="189.5" y="116.4">35</text>
<text x="258" y="116.5">25V</text>
<text x="272.1" y="116.5">25V</text>
<text x="286.2" y="116.5">6.3V</text>
<text x="80.4" y="120.7">nRST</text>
<text x="189.5" y="122.1">33</text>
<text x="331.3" y="124.9">10V</text>
<text x="343.7" y="122.1">GND_D</text>
<text x="110.6" y="126.3">1%</text>
<text x="137.6" y="127.7">25</text>
<text x="189.5" y="127.7">34</text>
<text x="215.7" y="130.6">25V</text>
<text x="278.9" y="127.7">GND_D</text>
<text x="84.3" y="136.2">GND_D</text>
<text x="137.6" y="133.4">26</text>
<text x="189.5" y="136.2">36</text>
<text x="189.5" y="133.4">3</text>
<text x="324" y="133.4">GND_D</text>
<text x="137.6" y="139">27</text>
<text x="215.7" y="139">25V</text>
<text x="243.9" y="141.8">25V</text>
<text x="258" y="141.8">25V</text>
<text x="272.1" y="141.8">6.3V</text>
<text x="286.2" y="141.8">10V</text>
<text x="363.5" y="141.8">GND_D</text>
<text x="137.6" y="144.6">11</text>
<text x="189.5" y="144.6">16</text>
<text x="189.5" y="147.4">21</text>
<text x="137.6" y="153.1">28</text>
<text x="189.5" y="155.9">30</text>
<text x="278.9" y="153.1">GND_D</text>
<text x="329.1" y="153.1">1V8</text>
<text x="77" y="164.4">4</text>
<text x="102.1" y="164.4">3</text>
<text x="139" y="167.2">7</text>
<text x="189.5" y="164.4">15</text>
<text x="189.5" y="167.2">22</text>
<text x="258" y="167.2">25V</text>
<text x="272.1" y="167.2">25V</text>
<text x="286.2" y="167.2">25V</text>
<text x="331.3" y="167.2">10V</text>
<text x="58.9" y="172.8">GND_D</text>
<text x="77" y="170">1</text>
<text x="102.1" y="170">2</text>
<text x="137.6" y="170">43</text>
<text x="137.6" y="172.8">46</text>
<text x="189.5" y="172.8">49</text>
<text x="119.8" y="175.7">50V</text>
<text x="278.9" y="178.5">GND_D</text>
<text x="324" y="175.7">GND_D</text>
<text x="71.9" y="181.3">50V</text>
<text x="194.3" y="181.3">GND_D</text>
<text x="230.4" y="181.3">1V8</text>
<text x="64.6" y="186.9">GND_D</text>
<text x="112.5" y="186.9">GND_D</text>
<text x="133.9" y="195.4">25V</text>
<text x="148" y="195.4">25V</text>
<text x="162.1" y="195.4">25V</text>
<text x="176.2" y="195.4">25V</text>
<text x="190.3" y="195.4">6.3V</text>
<text x="204.4" y="195.4">10V</text>
<text x="243.9" y="192.6">25V</text>
<text x="258" y="192.6">25V</text>
<text x="272.1" y="192.6">25V</text>
<text x="286.2" y="192.6">6.3V</text>
<text x="278.9" y="203.9">GND_D</text>
<text x="197.1" y="206.7">GND_D</text>
</g>
<g font-size="2.5" fill="#000080">
<text x="164.5" y="39.5" transform="rotate(-90 164.5 39.5)">C70 0.1uF 25V</text>
<text x="172.9" y="39.5" transform="rotate(-90 172.9 39.5)">C71 0.01uF25V</text>
<text x="181.4" y="40.1" transform="rotate(-90 181.4 40.1)">C72 1000pF 50V</text>
<text x="189.8" y="39.5" transform="rotate(-90 189.8 39.5)">C73 0.1uF 25V</text>
<text x="198.3" y="39.5" transform="rotate(-90 198.3 39.5)">C74 0.01uF25V</text>
<text x="206.8" y="40.1" transform="rotate(-90 206.8 40.1)">C75 1000pF 50V</text>
<text x="215.2" y="39.5" transform="rotate(-90 215.2 39.5)">C76 0.1uF 25V</text>
<text x="223.7" y="39.5" transform="rotate(-90 223.7 39.5)">C77 0.01uF25V</text>
<text x="232.1" y="40.1" transform="rotate(-90 232.1 40.1)">C78 1000pF 50V</text>
<text x="240.6" y="39.5" transform="rotate(-90 240.6 39.5)">C79 0.1uF 25V</text>
<text x="249" y="39.5" transform="rotate(-90 249 39.5)">C80 0.01uF25V</text>
<text x="257.5" y="40.1" transform="rotate(-90 257.5 40.1)">C81 1000pF 50V</text>
<text x="303.1" y="40.3">P8</text>
<text x="303.1" y="43.2">0826-1X1T-43-F</text>
<text x="142.4" y="51.6">U11</text>
<text x="142.4" y="54.4">88E1510PB2-NNB2C000</text>
<text x="351" y="61.5">R36</text>
<text x="359.5" y="61.5">330</text>
<text x="351" y="67.1">R35</text>
<text x="359.5" y="67.1">330</text>
<text x="359.5" y="85.4">U12</text>
<text x="359.5" y="88.3">74LVC2G07W6-7</text>
<text x="205.8" y="95.3">TP308</text>
<text x="297.5" y="108">FB1</text>
<text x="305.9" y="108">120 ohm 2A</text>
<text x="208.7" y="109.4">TP316</text>
<text x="221.4" y="110.8">C82</text>
<text x="232.6" y="110.8">0.22uF</text>
<text x="258" y="110.8">C83</text>
<text x="258" y="113.6">0.01uF</text>
<text x="272.1" y="110.8">C84</text>
<text x="272.1" y="113.6">0.1uF</text>
<text x="286.2" y="110.8">C85</text>
<text x="286.2" y="113.6">10uF</text>
<text x="359.5" y="110.8">C86</text>
<text x="366.8" y="110.8">0.1uF 25V</text>
<text x="117" y="115">TP317</text>
<text x="208.7" y="117.9">TP318</text>
<text x="331.3" y="119.3">C87</text>
<text x="203" y="123.5">TP320</text>
<text x="297.5" y="124.9">FB2</text>
<text x="305.9" y="124.9">120 ohm 2A</text>
<text x="331.3" y="122.1">47uF</text>
<text x="94.5" y="126.3">R38</text>
<text x="102.1" y="126.3">4.99K</text>
<text x="117" y="126.3">TP321</text>
<text x="201.6" y="127.7">C88</text>
<text x="212.9" y="127.7">0.1uF</text>
<text x="345.4" y="126.3">R39</text>
<text x="345.4" y="132">R40</text>
<text x="353.3" y="126.3">1.00K 1%</text>
<text x="353.3" y="132">1.00K 1%</text>
<text x="117" y="134.8">TP322</text>
<text x="201.6" y="136.2">C89</text>
<text x="212.9" y="136.2">0.01uF</text>
<text x="243.9" y="136.2">C90</text>
<text x="258" y="136.2">C91</text>
<text x="272.1" y="136.2">C92</text>
<text x="286.2" y="136.2">C93</text>
<text x="301.7" y="134.8">TP323</text>
<text x="117" y="140.4">TP324</text>
<text x="243.9" y="139">0.1uF</text>
<text x="258" y="139">0.1uF</text>
<text x="272.1" y="139">10uF</text>
<text x="286.2" y="139">47uF</text>
<text x="117" y="146.1">TP325</text>
<text x="208.7" y="146.1">TP326</text>
<text x="83.2" y="151.7">TP327</text>
<text x="297.5" y="150.3">FB3</text>
<text x="305.9" y="150.3">120 ohm 2A</text>
<text x="80.4" y="161.6">25.0000MHz +/-20ppm</text>
<text x="80.4" y="158.8">X2</text>
<text x="102.9" y="157.3">TP328</text>
<text x="258" y="161.6">C94</text>
<text x="272.1" y="161.6">C95</text>
<text x="286.2" y="161.6">C96</text>
<text x="301.7" y="160.2">TP329</text>
<text x="331.3" y="161.6">C97</text>
<text x="258" y="164.4">0.01uF</text>
<text x="272.1" y="164.4">0.1uF</text>
<text x="286.2" y="164.4">1.0uF</text>
<text x="331.3" y="164.4">47uF</text>
<text x="119.8" y="170">C98</text>
<text x="119.8" y="172.8">27pF</text>
<text x="71.9" y="175.7">C99</text>
<text x="71.9" y="178.5">27pF</text>
<text x="207.3" y="178.5">FB5</text>
<text x="215.7" y="178.5">120 ohm 2A</text>
<text x="297.5" y="175.7">FB4</text>
<text x="305.9" y="175.7">120 ohm 2A</text>
<text x="141" y="182.7">TP330</text>
<text x="301.7" y="185.5">TP331</text>
<text x="133.9" y="189.8">C100</text>
<text x="148" y="189.8">C101</text>
<text x="162.1" y="189.8">C102</text>
<text x="176.2" y="189.8">C103</text>
<text x="190.3" y="189.8">C108</text>
<text x="204.4" y="189.8">C109</text>
<text x="243.9" y="186.9">C104</text>
<text x="243.9" y="189.8">0.01uF</text>
<text x="258" y="186.9">C105</text>
<text x="258" y="189.8">0.01uF</text>
<text x="272.1" y="186.9">C106</text>
<text x="272.1" y="189.8">0.1uF</text>
<text x="286.2" y="186.9">C107</text>
<text x="286.2" y="189.8">10uF</text>
<text x="133.9" y="192.6">0.01uF</text>
<text x="148" y="192.6">0.01uF</text>
<text x="162.1" y="192.6">0.01uF</text>
<text x="176.2" y="192.6">0.1uF</text>
<text x="190.3" y="192.6">10uF</text>
<text x="204.4" y="192.6">47uF</text>
</g>
<g font-size="2.5" fill="#004080">
<text x="304.5" y="47.7">TRD1+</text>
<text x="318.8" y="47.7">SHLD_17</text>
<text x="304.5" y="50.5">TRCT1</text>
<text x="304.5" y="53.3">TRD1-</text>
<text x="318.8" y="50.5">SHLD_18</text>
<text x="143.8" y="59">RXD3</text>
<text x="178.2" y="59">MDIN3</text>
<text x="304.5" y="59">TRD2+</text>
<text x="143.8" y="64.6">RXD1</text>
<text x="143.8" y="61.8">RXD2</text>
<text x="178.3" y="61.8">MDIP3</text>
<text x="304.5" y="61.8">TRCT2</text>
<text x="304.5" y="64.6">TRD2-</text>
<text x="323.5" y="64.6">LED2</text>
<text x="323.5" y="61.8">LED3</text>
<text x="143.8" y="70.3">RX_CTRL</text>
<text x="143.8" y="67.4">RXD0</text>
<text x="178.2" y="67.4">MDIN2</text>
<text x="178.3" y="70.3">MDIP2</text>
<text x="304.5" y="70.3">TRD3+</text>
<text x="323.5" y="70.3">LED1</text>
<text x="143.8" y="73.1">RX_CLK</text>
<text x="178.2" y="75.9">MDIN1</text>
<text x="304.5" y="73.1">TRCT3</text>
<text x="304.5" y="75.9">TRD3-</text>
<text x="323.5" y="73.1">LED0</text>
<text x="143.8" y="81.5">TXD3</text>
<text x="178.3" y="78.7">MDIP1</text>
<text x="304.5" y="81.5">TRD4+</text>
<text x="143.8" y="90">TXD0</text>
<text x="143.8" y="87.2">TXD1</text>
<text x="143.8" y="84.3">TXD2</text>
<text x="178.2" y="84.3">MDIN0</text>
<text x="178.3" y="87.2">MDIP0</text>
<text x="304.5" y="84.3">TRCT4</text>
<text x="304.5" y="87.2">TRD4-</text>
<text x="318.8" y="84.3">SHLD_19</text>
<text x="318.8" y="87.2">SHLD_20</text>
<text x="143.8" y="92.8">TX_CTRL</text>
<text x="143.8" y="95.6">TX_CLK</text>
<text x="173" y="95.6">LED2-INTN</text>
<text x="360.9" y="92.8">A1</text>
<text x="372" y="92.8">Y1</text>
<text x="179.7" y="98.4">LED1</text>
<text x="179.7" y="101.3">LED0</text>
<text x="360.9" y="98.4">GND</text>
<text x="369.6" y="98.4">VCC</text>
<text x="143.8" y="104.1">MDC</text>
<text x="143.8" y="106.9">MDIO</text>
<text x="360.9" y="104.1">A2</text>
<text x="372" y="104.1">Y2</text>
<text x="176.6" y="109.7">REG_IN</text>
<text x="143.8" y="115.4">CLK125</text>
<text x="173.9" y="115.4">REGCAP1</text>
<text x="173.9" y="118.2">REGCAP2</text>
<text x="143.8" y="121">RESETN</text>
<text x="169.4" y="123.8">AVDD18_OUT</text>
<text x="143.8" y="129.5">RSET</text>
<text x="172.1" y="129.5">DVDD_OUT</text>
<text x="143.8" y="135.1">HSDACN</text>
<text x="174.6" y="137.9">DVDD_36</text>
<text x="176" y="135.1">DVDD_3</text>
<text x="143.8" y="140.7">HSDACP</text>
<text x="143.8" y="146.4">CONFIG</text>
<text x="171.9" y="146.4">AVDD33_16</text>
<text x="171.9" y="149.2">AVDD33_21</text>
<text x="143.8" y="154.8">XTAL_OUT</text>
<text x="143.8" y="160.5">XTAL_IN</text>
<text x="174.3" y="157.6">AVDDC18</text>
<text x="81.8" y="166.1">GND_4</text>
<text x="95.6" y="166.1">X2</text>
<text x="171.9" y="166.1">AVDD18_15</text>
<text x="81.8" y="171.7">X1</text>
<text x="90.2" y="171.7">GND_2</text>
<text x="143.8" y="168.9">VDDO_7</text>
<text x="143.8" y="171.7">VDDO_43</text>
<text x="171.9" y="168.9">AVDD18_22</text>
<text x="143.8" y="174.6">VDDO_46</text>
<text x="181" y="174.6">VSS</text>
</g>
<g font-size="2.5" fill="#f00">
<text x="120.4" y="153">XTAL_OUT</text>
<text x="126.1" y="158.6">XTAL_IN 29</text>
</g>
<g font-size="2.2">
<text x="399" y="271.3">6</text>
<text x="407.4" y="271.3">7</text>
</g>
<g font-size="2">
<text x="352.2" y="268.8">J. Weatherbee</text>
<text x="352.2" y="266">B. Hammond</text>
<text x="371.3" y="266">10/05/2015</text>
<text x="371.3" y="268.8">10/05/2015</text>
<text x="352.2" y="271.6">R. Cousins</text>
<text x="371.3" y="271.6">10/05/2015</text>
</g>
<g font-size="1.4">
<text x="382.6" y="245.5">TITLE</text>
<text x="382.6" y="251.1">PATH</text>
<text x="382.6" y="256.7">DESCRIPTION</text>
<text x="351.9" y="262.7">NAME</text>
<text x="374.4" y="262.7">DATE</text>
<text x="386.3" y="262.7">SIZE</text>
<text x="394.2" y="262.7">DRAWING NO.</text>
<text x="421.5" y="262.7">REV</text>
<text x="308.8" y="264.1">Copyright 2015 krtkl inc. This schematic is</text>
<text x="308.8" y="265.5">made available under a Creative Commons</text>
<text x="308.8" y="267">Attribution-ShareAlike 4.0 International License.</text>
<text x="308.8" y="268.4">To view a copy of this license please visit</text>
<text x="308.8" y="269.8">http://creativecommons.org/licenses/by-sa/4.0/</text>
<text x="340.3" y="265.5">DRAWN BY</text>
<text x="340.3" y="268.3">CHECKED BY</text>
<text x="340.3" y="271.1">APPROVED BY</text>
<text x="394.2" y="271.1">SHEET</text>
<text x="405.3" y="271.1">OF</text>
</g>
<g font-size="1">
<text x="44" y="1.1">5</text>
<text x="129.1" y="1.1">4</text>
<text x="214.3" y="1.1">3</text>
<text x="299.4" y="1.1">2</text>
<text x="384.6" y="1.1">1</text>
<text x=".4" y="36.2">D</text>
<text x="427.5" y="36.2">D</text>
<text x=".4" y="103.8">C</text>
<text x="427.5" y="103.8">C</text>
<text x=".4" y="171.5">B</text>
<text x="427.5" y="171.5">B</text>
<text x=".4" y="239.2">A</text>
<text x="427.5" y="239.2">A</text>
<text x="44" y="273.2">5</text>
<text x="129.1" y="273.2">4</text>
<text x="214.3" y="273.2">3</text>
<text x="299.4" y="273.2">2</text>
<text x="384.6" y="273.2">1</text>
</g>
</svg>
